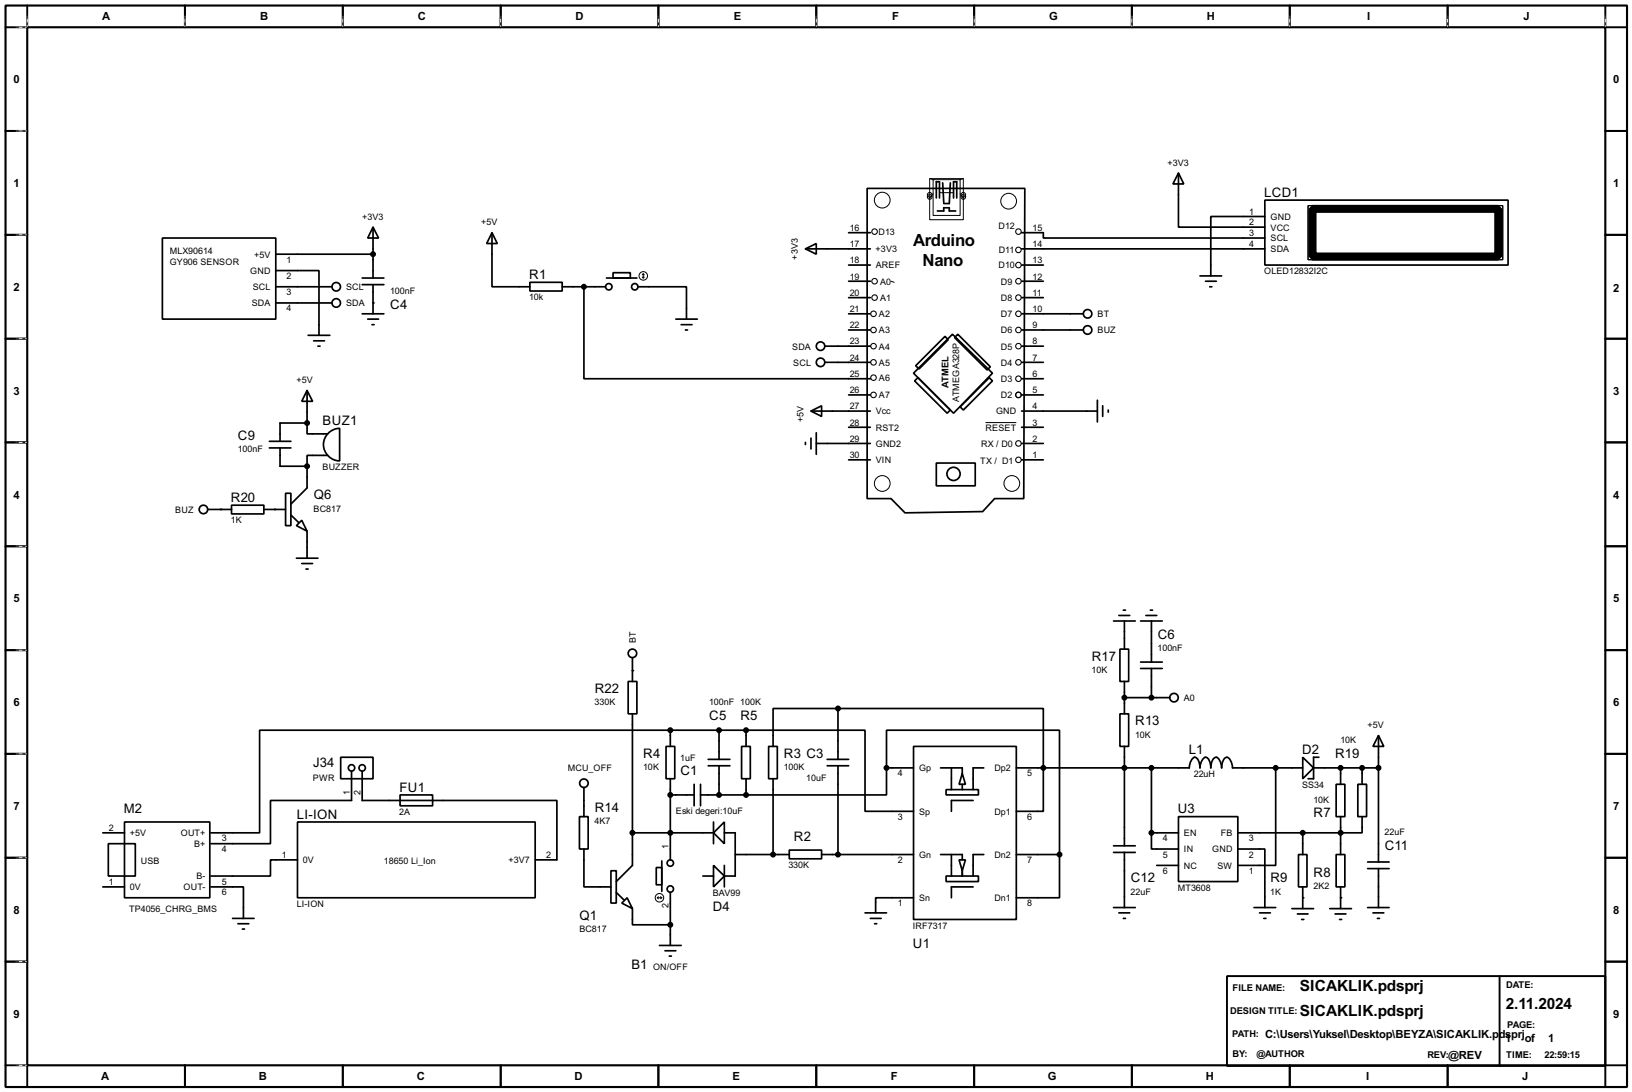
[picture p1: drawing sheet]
<svg xmlns="http://www.w3.org/2000/svg" width="383mm" height="256mm" viewBox="0 0 383 256" stroke-linecap="round" stroke-linejoin="round" font-family="sans-serif">
<path d="M1.3 1.3h381v254h-381zM6.4 6.4h370.8v243.8h-370.8z" fill="none" stroke="#000" stroke-width=".5"/>
<g fill="none" stroke="#000" stroke-width=".45">
<path d="M6.4 1.3v5.1h-5.1M43.5 1.3v5.1M80.6 1.3v5.1M117.7 1.3v5.1M154.7 1.3v5.1M191.8 1.3v5.1M228.9 1.3v5.1M266 1.3v5.1M303.1 1.3v5.1M340.2 1.3v5.1M377.2 1.3v5.1h5.1M1.3 30.8h5.1"/>
<path d="M377.2 30.8h5.1M1.3 55.2h5.1M377.2 55.2h5.1M1.3 79.6h5.1M377.2 79.6h5.1M1.3 103.9h5.1M377.2 103.9h5.1M1.3 128.3h5.1M377.2 128.3h5.1M1.3 152.7h5.1M377.2 152.7h5.1M1.3 177.1h5.1"/>
<path d="M377.2 177.1h5.1M1.3 201.5h5.1M377.2 201.5h5.1M1.3 225.9h5.1M288.3 229.3h88.9v21.1h-88.9zM352.4 229.3v21.1M377.2 225.9h5.1M1.3 250.2h5.1v5.1M43.5 250.2v5.1M80.6 250.2v5.1M117.7 250.2v5.1M154.7 250.2v5.1"/>
<path d="M191.8 250.2v5.1M228.9 250.2v5.1M266 250.2v5.1M303.1 250.2v5.1M340.2 250.2v5.1M382.3 250.2h-5.1v5.1"/>
</g>
<g fill="none" stroke="#fff" stroke-width=".23">
<path d="M3.9 6.4h2.3M6.4 3.9v2.3M43.5 3.9v2.3M80.6 3.9v2.3M117.7 3.9v2.3M154.7 3.9v2.3M191.8 3.9v2.3M228.9 3.9v2.3M266 3.9v2.3M303.1 3.9v2.3M340.2 3.9v2.3M377.2 3.9v2.3"/>
<path d="M3.9 30.8h2.3M3.9 55.2h2.3M3.9 79.6h2.3M3.9 103.9h2.3M3.9 128.3h2.3M3.9 152.7h2.3M3.9 177.1h2.3M3.9 201.5h2.3M3.9 225.9h2.3M3.9 250.2h2.3"/>
</g>
<g fill="none" stroke="#000" stroke-width=".23" stroke-dasharray=".5 1">
<path d="M3.9 6.4h2.3M6.4 3.9v2.3M43.5 3.9v2.3M80.6 3.9v2.3M117.7 3.9v2.3M154.7 3.9v2.3M191.8 3.9v2.3M228.9 3.9v2.3M266 3.9v2.3M303.1 3.9v2.3M340.2 3.9v2.3M377.2 3.9v2.3"/>
<path d="M3.9 30.8h2.3M3.9 55.2h2.3M3.9 79.6h2.3M3.9 103.9h2.3M3.9 128.3h2.3M3.9 152.7h2.3M3.9 177.1h2.3M3.9 201.5h2.3M3.9 225.9h2.3M3.9 250.2h2.3"/>
</g>
<g fill="none" stroke="#000" stroke-width=".4">
<path d="M38.2 55.9h26.6v19.1h-26.6zM64.8 59.7h22.9M87.7 53.4l1.3 2.5h-2.6zM87.7 53.4v11.9M115.6 54.7l1.3 2.5h-2.5zM115.6 54.7v12.7h8.9M189.3 58.5l2.5-1.3v2.5zM189.3 58.5h15.2M199.4 54.7h5.1M203.8 44.3h37l-.2 72.8h-6.9l-2.8 3.1-18.2 .3-3.3-3.4h-5.6zM220 46.5v-3.8h.8v3.8M220.3 49.6h1.5v-.8h1.3v.8h1.5"/>
<path d="M221.5 43l.3 4.6M223.3 43l-.2 4.8h-1.3M224.1 46.5v-3.8h.7v3.8M240.1 54.7h5.1v1.2h52M240.1 58.5h57.1M276.9 40.7l1.3 2.5h-2.6zM276.9 40.7v12.7h20.3M297.2 47h57.2v15.3h-57.2zM297.2 50.9h-12.7v13.9M64.8 63.6h10.2v15.2M64.8 71.2h13.2M64.8 67.4h13.2"/>
<path d="M72.4 78.8h5.1M85.1 73.7h5.1M85.1 66.9h5.1M85.1 65.3h5.1M86.4 75h2.6M87.4 76.3h.5M87.7 66.9v6.8M124.5 66.3h7.6v2.1h-7.6zM132.1 67.4h10.2M137.2 67.4v21.6h67.3M142.5 65.3h7.2M144.1 64.1h4v1.2h-4z"/>
<path d="M149.9 67.4h11.4v7.6M158.8 75h5.1M160.1 76.3h2.5M161.1 77.5h.5M199.4 77.5h5.1M199.4 73.7h5.1M199.4 69.9h5.1M199.4 66.1h5.1M199.4 62.3h5.1M225.1 78.5l7.6 7.7-.7 .7-7.7-7.6zM240.1 77.5h14.5M240.1 73.7h14.5"/>
<path d="M240.1 69.9h5.1M240.1 66.1h5.1M240.1 62.3h5.1M282 64.8h5.1M283.3 66.1h2.5M284.3 67.4h.5M72.2 91.7l1.3 2.6h-2.6zM72.2 99.4v2.5h4.8M72.2 91.7v7.7M72.2 99.4h-6.4v4.3M73.7 80.1h2.6M74.7 81.3h.5"/>
<path d="M190.6 96.6l2.5-1.3v2.5zM190.6 96.6h13.9M193.9 81.3h10.6M193.9 85.1h10.6M199.4 92.8h5.1M214.7 87.7l9.1-9.2 9.4 9.2-9.1 9.4zM214.9 89.5l.8-.8 7.6 7.6-.7 .8zM215.2 85.9l6.9-6.9 .7 .8-6.8 6.9zM225.6 95.6l6.9-6.9 .7 .8-6.8 6.8zM240.1 96.6h17.8M240.1 81.3h5.1M240.1 85.1h5.1"/>
<path d="M240.1 92.8h5.1M240.1 89h5.1M257.9 94v5.1M259.1 95.3v2.5M260.4 96.3v.5M48.8 119.7h5.6M54.4 118.7h7.6v2h-7.6zM62 119.7h5.1M63.3 103.7h5.1M63.3 105.2h5.1M65.8 105.2v4.3h6.4M67.1 115.9h1.3v7.6h-1.3z"/>
<path d="M72.2 109.5v5.1l-3.8 3.8M77 107h-4.8v2.5M77.1 101.8a3.8 3.8 0 0 1 2.7-1.2v7.7a3.8 3.8 0 0 1-3.5-2.4 3.8 3.8 0 0 1 .8-4.1zM189.3 103.9v.5M190.6 102.9v2.6M191.8 104.2h12.7M191.8 101.7v5M199.4 108h5.1M199.4 100.4h5.1M220 108.8h9.2v5.3h-9.2zM240.1 104.2h5.1M240.1 108h5.1"/>
<path d="M240.1 100.4h5.1M68.4 121l1.8 1.7M69.7 123.5l1.2-1.3 1.3 2.6zM69.7 131.1h5M70.9 132.4h2.6M71.9 133.7h.5M72.2 124.8v6.3M148.6 154.5v5.6M261.7 145.9h5.1M262.9 144.6h2.6M263.2 152.5h2v7.6h-2zM264 143.3h.5"/>
<path d="M264.2 145.9v6.6M268 145.9h5.1M268 155.5h5.1M268 157h5.1M269.3 144.6h2.5M270.3 143.3h.5M270.6 145.9v9.6M270.6 157v6.9M80.1 177.9h7.6v5h-7.6zM147.6 160.1h2.1v7.6h-2.1zM148.6 167.7v35.6l-3.8 3.8M156.5 175.3h2.1v7.6h-2.1z"/>
<path d="M157.5 171.5h-96.5v24.1h-11.4M157.5 171.5v3.8M157.5 171.5h17.8M166.4 179.9h5.1M166.4 178.4h5.1M169 171.5v6.9M169 179.9v6.8M174.3 175.3h2v7.6h-2zM175.3 171.5h28v19.1h11.4M175.3 171.5v3.8M180.6 175.3h2.1v7.6h-2.1zM194.4 179.9h5"/>
<path d="M194.4 178.4h5M196.9 166.4h48.3v24.2h-6.4M196.9 166.4h-15.2v8.9M196.9 166.4v12M196.9 179.9v20.8M214.7 175.3h24.1v40.7h-24.1zM263.2 167.7h2v7.6h-2zM264.2 160.1v7.6M264.2 175.3v23.4M264.2 163.9h10.7M306.1 177.9l2.6 2.5-2.6 2.5zM309.9 177.9h-1.2v5h-1.3"/>
<path d="M323.9 172.8l1.3 2.5h-2.6zM323.9 172.8v29.7M24.2 195.6h5.1M25.5 198.2h6.3v7.6h-6.3zM29.3 193.1h20v17.8h-20zM69.9 193.1h55.9v17.8h-55.9zM82.6 181.2v6.8h-19v10.2h-14M85.1 181.2v6.8h45.8v14h-5.1M94 186.7h7.7v2.6h-7.7zM136.2 191.8h2v7.6h-2zM137.2 199.4v8.9h6.4M137.2 185v6.8"/>
<path d="M148.6 195.6h19.1M157.5 182.9v19.1M157.5 186.7h5.6M163.1 184.2v5.1M164.6 186.7h10.7M164.6 184.2v5.1M167.7 193.1v5.1M170.2 193.1v5.1l-2.5-2.6zM170.2 195.6h2.6v10.2h-2.6M175.3 182.9v3.8M181.7 182.9v17.8M185.5 199.7h7.6v2h-7.6z"/>
<path d="M208.3 180.4v-8.9h40.7v29.2M208.3 180.4v6.3h-33M208.3 180.4h6.4M221 180.4h5.1v1.3M222.3 185.5h7.6v1.2h-7.6zM223.6 180.4v5.1M226.1 181.7l.8 2.5h-1.5zM226.1 184.2v1.3M228.7 188h-5.1v2.6M231.2 180.4h-2.5v5.1M238.8 180.4h40.7a2.65 2.65 0 0 1 1.2-2.5 2.27 2.27 0 0 1 1.3 2.5 2.66 2.66 0 0 1 1.3-2.5 2.27 2.27 0 0 1 1.2 2.5 2.24 2.24 0 0 1 1.3-2.5 2.65 2.65 0 0 1 1.3 2.5v-.7a2.01 2.01 0 0 1 1.2-1.8 2.58 2.58 0 0 1 1.3 2.5h16.5M261.7 198.7h5.1"/>
<path d="M270.6 195.6v3.8h6.3M270.6 195.6h6.3M270.6 180.4v15.2M276.9 191.8h14v15.3h-14zM290.9 199.4h6.3v13.8M299.8 180.4v22.9h-8.9M306.1 195.6v5.1M308.7 180.4h15.2M314 184.2h2v7.6h-2zM315 180.4v3.8M315 191.8v8.9M319.1 184.2h2v7.6h-2z"/>
<path d="M320.1 191.8v3.8h-29.2M320.1 180.4v3.8M24.2 208.3h5.1M49.6 208.3h7.6v7.4M54.7 215.7h5M55.9 217h2.6M57 218.2h.5M69.9 202h-6.3v3.8h-14M143.6 204.5h1.2v7.6h-1.2zM144.8 209.6l1.8 1.8M146.1 212.1l1.3-1.2 1.2 2.5zM148.6 213.4v3.8h8.9"/>
<path d="M154.2 203.8h1.3v4h-1.3zM155.5 202.2v7.2M157.5 209.6v12.5M165.2 205.8h2.5M167.7 203.3l2.5 2.5-2.5 2.5zM170.2 203.3v5M172.8 200.7h12.7M193.1 200.7h21.6M203.3 214.4h5M204.5 215.7h2.6M205.5 217h.5M214.7 210.9h-8.9v3.5"/>
<path d="M221 200.7h5.1v1.3M222.3 205.8h7.6v1.3h-7.6zM223.6 200.7v5.1M225.4 202h1.5l-.8 2.5zM226.1 204.5v1.3M228.7 208.3h-5.1v2.6M231.2 200.7h-2.5v5.1M238.8 200.7h10.2M249 200.7v10.2h-10.2M261.7 213.2h5.1M261.7 200.2h5.1M262.9 214.4h2.6"/>
<path d="M264 215.7h.5M264.2 200.2v13M271.8 203.3h5.1M294.7 213.2h5.1M296 214.4h2.5M297 215.7h.5M303.6 213.4h5.1M304.9 214.7h2.5M305.1 200.7h2v7.6h-2zM305.9 216h.5M306.1 208.3v5.1M312.5 213.4h5.1"/>
<path d="M313.7 214.7h2.6M314 200.7h2v7.6h-2zM314.8 216h.5M315 208.3v5.1M321.4 204h5M321.4 202.5h5M321.4 213.2h5M322.6 214.4h2.6M323.7 215.7h.5M323.9 204v9.2M155 222.1h5.1M156.3 223.3h2.5"/>
<path d="M157.3 224.6h.5"/>
<circle cx="79" cy="67.4" r="1"/>
<circle cx="79" cy="71.2" r="1"/>
<circle cx="143" cy="67.4" r=".75"/>
<circle cx="149.1" cy="67.4" r=".75"/>
<circle cx="255.5" cy="73.7" r="1"/>
<circle cx="255.5" cy="77.5" r="1"/>
<circle cx="192.8" cy="85.1" r="1"/>
<circle cx="192.8" cy="81.3" r="1"/>
<circle cx="47.8" cy="119.7" r="1"/>
<circle cx="224" cy="111.3" r="1.55"/>
<circle cx="148.6" cy="153.5" r="1"/>
<circle cx="275.8" cy="163.9" r="1"/>
<circle cx="82.6" cy="180.4" r=".75"/>
<circle cx="85.1" cy="180.4" r=".75"/>
<circle cx="137.2" cy="184" r="1"/>
<circle cx="157.5" cy="202.7" r=".75"/>
<circle cx="157.5" cy="208.8" r=".75"/>
</g>
<g fill="#000">
<circle cx="87.7" cy="71.2" r=".2"/>
<circle cx="51.9" cy="119.7" r=".2"/>
<circle cx="64.6" cy="119.7" r=".2"/>
<circle cx="148.6" cy="157.5" r=".2"/>
<circle cx="169" cy="186.7" r=".2"/>
<circle cx="306.1" cy="210.9" r=".2"/>
<circle cx="315" cy="210.9" r=".2"/>
</g>
<g fill="#000" stroke="#000" stroke-width=".4">
<circle cx="87.6" cy="59.7" r=".5"/>
<circle cx="137.2" cy="67.4" r=".5"/>
<circle cx="72.1" cy="99.4" r=".5"/>
<circle cx="72.1" cy="109.5" r=".5"/>
<circle cx="157.5" cy="171.5" r=".5"/>
<circle cx="168.9" cy="171.5" r=".5"/>
<circle cx="175.3" cy="171.5" r=".5"/>
<circle cx="196.9" cy="166.4" r=".5"/>
<circle cx="264.2" cy="163.9" r=".5"/>
<circle cx="270.5" cy="163.9" r=".5"/>
<circle cx="148.6" cy="195.6" r=".5"/>
<circle cx="157.5" cy="195.6" r=".5"/>
<circle cx="157.5" cy="186.7" r=".5"/>
<circle cx="168.9" cy="186.7" r=".5"/>
<circle cx="175.3" cy="186.7" r=".5"/>
<circle cx="208.3" cy="180.4" r=".5"/>
<circle cx="245.1" cy="180.4" r=".5"/>
<circle cx="264.2" cy="180.4" r=".5"/>
<circle cx="270.5" cy="195.6" r=".5"/>
<circle cx="270.5" cy="180.4" r=".5"/>
<circle cx="299.7" cy="180.4" r=".5"/>
<circle cx="306.1" cy="195.6" r=".5"/>
<circle cx="315" cy="180.4" r=".5"/>
<circle cx="315" cy="195.6" r=".5"/>
<circle cx="320" cy="180.4" r=".5"/>
<circle cx="323.9" cy="180.4" r=".5"/>
<circle cx="157.5" cy="217.2" r=".5"/>
<circle cx="181.6" cy="200.7" r=".5"/>
<circle cx="196.9" cy="200.7" r=".5"/>
<circle cx="248.9" cy="200.7" r=".5"/>
</g>
<g fill="none" stroke="#000" stroke-width=".23">
<path d="M218.5 42h7.9v9.6h-7.9zM218.5 42l.8 .2M219.3 42.2h6.3v8.4h-6.3zM219.3 45.5l-.8 1M220.8 45.3h3.3M225.6 45.5l.8 1M226.4 42l-.8 .2M150.9 65.1l.3 .2M151.2 64.3v1M151.2 64.3l-.3 .3M151.2 64.3l.2 .3M151.4 65.1l-.2 .2"/>
<path d="M209.4 66.1l.7 .2M231.6 99.3h7.2M154.5 210.9h1M154.5 210.9l.2 .2M154.7 210.6l-.2 .3M155.2 210.6l.3 .3M155.5 210.9l-.3 .2"/>
<circle cx="207.3" cy="47" r="1.85"/>
<circle cx="218.4" cy="46.3" r=".55"/>
<circle cx="218.4" cy="45.8" r=".55"/>
<circle cx="226.3" cy="46.3" r=".55"/>
<circle cx="226.3" cy="45.8" r=".55"/>
<circle cx="237" cy="47.3" r="1.85"/>
<circle cx="151.1" cy="64.8" r="1"/>
<circle cx="207.3" cy="113.6" r="1.85"/>
<circle cx="237.7" cy="113.6" r="1.85"/>
<circle cx="154.9" cy="210.9" r="1"/>
</g>
<g fill="none" stroke="#000" stroke-width=".25">
<path d="M307.4 48.3h45.7v12.7h-45.7z"/>
<circle cx="205.5" cy="54.4" r=".65"/>
<circle cx="239.3" cy="54.4" r=".65"/>
<circle cx="239.3" cy="58.7" r=".65"/>
<circle cx="205.2" cy="73.7" r=".65"/>
<circle cx="205.2" cy="77.5" r=".65"/>
<circle cx="205.5" cy="66.1" r=".65"/>
<circle cx="205.5" cy="69.9" r=".65"/>
<circle cx="239.3" cy="62.3" r=".65"/>
<circle cx="239.3" cy="66.1" r=".65"/>
<circle cx="239.3" cy="73.7" r=".65"/>
<circle cx="239.3" cy="69.9" r=".65"/>
<circle cx="239.3" cy="77.5" r=".65"/>
<circle cx="205.2" cy="85.1" r=".65"/>
<circle cx="205.2" cy="92.8" r=".65"/>
<circle cx="205.2" cy="88.7" r=".65"/>
<circle cx="205.2" cy="81.3" r=".65"/>
<circle cx="239.3" cy="81.3" r=".65"/>
<circle cx="239.3" cy="89" r=".65"/>
<circle cx="239.3" cy="85.1" r=".65"/>
<circle cx="239.3" cy="92.8" r=".65"/>
<circle cx="239.3" cy="108" r=".65"/>
<circle cx="239.3" cy="104.2" r=".65"/>
</g>
<path d="M308.4 49.1h43.7v11.2h-43.7z" fill="none" stroke="#000" stroke-width="1.9"/>
<g font-size="4.4">
<text x="214.6" y="57.8">Arduino</text>
<text x="216.8" y="62.4">Nano</text>
</g>
<g font-size="4.1">
<text x="305.4" y="232.9">SICAKLIK.pdsprj</text>
<text x="305.4" y="238.7">SICAKLIK.pdsprj</text>
<text x="353.9" y="236.9">2.11.2024</text>
</g>
<g font-size="3.5">
<text x="297.1" y="46.2">LCD1</text>
<text x="124.4" y="65.5">R1</text>
<text x="91.7" y="72.6">C4</text>
<text x="75.8" y="99.8">BUZ1</text>
<text x="55.9" y="103.3">C9</text>
<text x="54.3" y="117.9">R20</text>
<text x="73.7" y="117.3">Q6</text>
<text x="256.6" y="155.2">R17</text>
<text x="272.1" y="150.1">C6</text>
<text x="139.8" y="162.8">R22</text>
<text x="166.7" y="169.1">C5</text>
<text x="174" y="169.1">R5</text>
<text x="266.8" y="170.4">R13</text>
<text x="151.2" y="178">R4</text>
<text x="184.2" y="178">R3 C3</text>
<text x="279.3" y="177.1">L1</text>
<text x="306" y="177.1">D2</text>
<text x="313.7" y="178">R19</text>
<text x="73.6" y="180.3">J34</text>
<text x="93.9" y="185.9">FU1</text>
<text x="159.9" y="182.1">C1</text>
<text x="29.1" y="191">M2</text>
<text x="139.8" y="190.7">R14</text>
<text x="276.8" y="191">U3</text>
<text x="308.7" y="192">R7</text>
<text x="69.8" y="192.3">LI-ION</text>
<text x="186.6" y="197.6">R2</text>
<text x="325.4" y="199.6">C11</text>
<text x="265.7" y="207.2">C12</text>
<text x="298.5" y="207.2">R9</text>
<text x="308.7" y="206">R8</text>
<text x="167.5" y="213.9">D4</text>
<text x="136.2" y="216.1">Q1</text>
<text x="148.4" y="227.5">B1</text>
<text x="214.5" y="222.8">U1</text>
</g>
<g font-size="3">
<text x="24" y="4.6">A</text>
<text x="61.1" y="4.6">B</text>
<text x="98.2" y="4.6">C</text>
<text x="135.2" y="4.6">D</text>
<text x="172.4" y="4.6">E</text>
<text x="209.6" y="4.6">F</text>
<text x="246.5" y="4.6">G</text>
<text x="283.6" y="4.6">H</text>
<text x="321.2" y="4.6">I</text>
<text x="358" y="4.6">J</text>
<text x="3.2" y="19.5">0</text>
<text x="379.1" y="19.5">0</text>
<text x="3.2" y="44">1</text>
<text x="379.1" y="44">1</text>
<text x="3.2" y="68.4">2</text>
<text x="379.1" y="68.6">2</text>
<text x="3.2" y="92.7">3</text>
<text x="379.1" y="92.7">3</text>
<text x="3.2" y="117.1">4</text>
<text x="379.1" y="117.1">4</text>
<text x="3.2" y="141.5">5</text>
<text x="379.1" y="141.5">5</text>
<text x="3.2" y="165.9">6</text>
<text x="379.1" y="165.9">6</text>
<text x="3.2" y="190.3">7</text>
<text x="379.1" y="190.3">7</text>
<text x="3.2" y="214.7">8</text>
<text x="379.1" y="214.7">8</text>
<text x="3.2" y="239.1">9</text>
<text x="379.1" y="239.1">9</text>
<text x="297.2" y="243.8">C:\Users\Yuksel\Desktop\BEYZA\SICAKLIK.pdsprj</text>
<text x="353.7" y="244.8">1</text>
<text x="358.3" y="244.8">of</text>
<text x="363.8" y="244.8">1</text>
<text x="340.3" y="248.8">@REV</text>
<text x="23.8" y="253.8">A</text>
<text x="60.8" y="253.8">B</text>
<text x="97.9" y="253.8">C</text>
<text x="135" y="253.8">D</text>
<text x="172.1" y="253.8">E</text>
<text x="209.3" y="253.8">F</text>
<text x="246.2" y="253.8">G</text>
<text x="283.3" y="253.8">H</text>
<text x="321" y="253.8">I</text>
<text x="357.7" y="253.8">J</text>
</g>
<g font-size="2.5">
<text x="222.9" y="91.1" transform="rotate(-90 222.9 91.1)">ATMEL</text>
<text x="289.6" y="232.7">FILE NAME:</text>
<text x="353.9" y="232.1">DATE:</text>
<text x="289" y="238.2">DESIGN TITLE:</text>
<text x="289.5" y="243.6">PATH:</text>
<text x="354.1" y="241.5">PAGE:</text>
<text x="289.6" y="248.4">BY:</text>
<text x="295.2" y="248.4">@AUTHOR</text>
<text x="335.4" y="248.6">REV:</text>
<text x="353.9" y="248.6">TIME:</text>
<text x="362.9" y="248.6">22:59:15</text>
</g>
<g font-size="2.4">
<text x="274.4" y="38.9">+3V3</text>
<text x="85.1" y="51.6">+3V3</text>
<text x="113.1" y="52.9">+5V</text>
<text x="234.6" y="53.9">D12</text>
<text x="293.5" y="50.4">1</text>
<text x="293.5" y="52.9">2</text>
<text x="298.5" y="51.6">GND</text>
<text x="39.9" y="59.6">MLX90614</text>
<text x="199.7" y="54.3">16</text>
<text x="199.7" y="58.1">17</text>
<text x="205.8" y="59.3">+3V3</text>
<text x="206.4" y="55.2">D13</text>
<text x="234.7" y="59.5">D11</text>
<text x="242.6" y="58.1">14</text>
<text x="242.6" y="54.3">15</text>
<text x="293.5" y="55.5">3</text>
<text x="293.5" y="58.1">4</text>
<text x="298.5" y="54.2">VCC</text>
<text x="298.5" y="56.7">SCL</text>
<text x="298.5" y="59.3">SDA</text>
<text x="39.9" y="62.2">GY906 SENSOR</text>
<text x="58.8" y="64.3">GND</text>
<text x="59.7" y="60.5">+5V</text>
<text x="67.4" y="61.7">1</text>
<text x="67.4" y="65.6">2</text>
<text x="187.5" y="61" transform="rotate(-90 187.5 61)">+3V3</text>
<text x="199.7" y="61.9">18</text>
<text x="199.7" y="65.6">19</text>
<text x="205.8" y="63.1">AREF</text>
<text x="234.6" y="63.1">D10</text>
<text x="242.6" y="65.6">12</text>
<text x="242.6" y="61.9">13</text>
<text x="297" y="64.5">OLED12832I2C</text>
<text x="59.1" y="72">SDA</text>
<text x="59.4" y="68.1">SCL</text>
<text x="67.4" y="69.4">3</text>
<text x="81.3" y="72">SDA</text>
<text x="81.3" y="68.1">SCL</text>
<text x="91.7" y="69.1">100nF</text>
<text x="124.3" y="70.6">10k</text>
<text x="199.7" y="69.5">20</text>
<text x="206.8" y="70.7">A1</text>
<text x="206.8" y="66.9">A0</text>
<text x="235.2" y="66.9">D9</text>
<text x="235.2" y="70.7">D8</text>
<text x="242.6" y="69.5">11</text>
<text x="67.4" y="73.2">4</text>
<text x="199.7" y="77.1">22</text>
<text x="199.7" y="73.3">21</text>
<text x="206.5" y="74.5">A2</text>
<text x="235.2" y="74.5">D7</text>
<text x="242.6" y="77.1">9</text>
<text x="242.6" y="73.3">10</text>
<text x="257.9" y="74.5">BT</text>
<text x="186.1" y="82.1">SDA</text>
<text x="199.7" y="80.9">23</text>
<text x="206.5" y="82.1">A4</text>
<text x="206.5" y="78.3">A3</text>
<text x="235.2" y="78.3">D6</text>
<text x="235.2" y="82.1">D5</text>
<text x="242.6" y="80.9">8</text>
<text x="257.9" y="78.3">BUZ</text>
<text x="69.7" y="90">+5V</text>
<text x="186.4" y="85.9">SCL</text>
<text x="199.7" y="84.7">24</text>
<text x="199.7" y="88.5">25</text>
<text x="206.5" y="89.5">A6</text>
<text x="206.5" y="85.9">A5</text>
<text x="235.2" y="85.9">D4</text>
<text x="235.2" y="89.8">D3</text>
<text x="242.6" y="88.5">6</text>
<text x="242.6" y="84.7">7</text>
<text x="199.7" y="92.4">26</text>
<text x="206.5" y="93.6">A7</text>
<text x="225.4" y="94.4" transform="rotate(-90 225.4 94.4)">ATMEGA328P</text>
<text x="235.2" y="93.6">D2</text>
<text x="242.6" y="92.4">5</text>
<text x="188.8" y="99.1" transform="rotate(-90 188.8 99.1)">+5V</text>
<text x="199.7" y="96.2">27</text>
<text x="199.7" y="100">28</text>
<text x="205.8" y="97.4">Vcc</text>
<text x="205.8" y="101.2">RST2</text>
<text x="231.6" y="101.2">RESET</text>
<text x="234" y="97.4">GND</text>
<text x="242.6" y="100">3</text>
<text x="242.6" y="96.2">4</text>
<text x="55.9" y="106.2">100nF</text>
<text x="199.7" y="103.8">29</text>
<text x="199.7" y="107.6">30</text>
<text x="205.8" y="105">GND2</text>
<text x="230.5" y="105">RX / D0</text>
<text x="242.6" y="103.8">2</text>
<text x="242.6" y="107.6">1</text>
<text x="75.8" y="110.5">BUZZER</text>
<text x="205.8" y="108.8">VIN</text>
<text x="230.3" y="109.1">TX / D1</text>
<text x="41.2" y="120.5">BUZ</text>
<text x="54.2" y="122.9">1K</text>
<text x="73.7" y="120.2">BC817</text>
<text x="149.4" y="151.1" transform="rotate(-90 149.4 151.1)">BT</text>
<text x="272" y="153">100nF</text>
<text x="256.5" y="158.1">10K</text>
<text x="139.7" y="165.7">330K</text>
<text x="166.6" y="165.7">100nF 100K</text>
<text x="278.2" y="164.7">A0</text>
<text x="266.7" y="173.3">10K</text>
<text x="321.4" y="171">+5V</text>
<text x="159.9" y="178.8">1uF</text>
<text x="315" y="174.6">10K</text>
<text x="73.5" y="183.4">PWR</text>
<text x="133.4" y="181.2">MCU_OFF</text>
<text x="151.1" y="180.9">10K</text>
<text x="184.1" y="180.9">100K</text>
<text x="189.4" y="183.4">10uF</text>
<text x="211" y="182.4">4</text>
<text x="216" y="181.2">Gp</text>
<text x="233.7" y="181.2">Dp2</text>
<text x="241.4" y="182.4">5</text>
<text x="280.5" y="182.6">22uH</text>
<text x="305.9" y="185.1">SS34</text>
<text x="82.2" y="186.6" transform="rotate(-90 82.2 186.6)">1</text>
<text x="84.7" y="186.6" transform="rotate(-90 84.7 186.6)">2</text>
<text x="93.8" y="191.5">2A</text>
<text x="158.8" y="191.3">Eski degeri:10uF</text>
<text x="216" y="191.4">Sp</text>
<text x="233.7" y="191.4">Dp1</text>
<text x="308.6" y="188.5">10K</text>
<text x="25.6" y="195.2">2</text>
<text x="30.5" y="196.4">+5V</text>
<text x="42.5" y="196.4">OUT+</text>
<text x="52.1" y="197.6">3</text>
<text x="139.7" y="193.6">4K7</text>
<text x="211" y="192.6">3</text>
<text x="241.4" y="192.6">6</text>
<text x="273.2" y="197.6">4</text>
<text x="278.2" y="196.4">EN</text>
<text x="286.8" y="196.4">FB</text>
<text x="293.4" y="197.6">3</text>
<text x="325.4" y="196.1">22uF</text>
<text x="33.1" y="202.8">USB</text>
<text x="45.6" y="199">B+</text>
<text x="52.1" y="200.2">4</text>
<text x="66.2" y="201.6">1</text>
<text x="71.2" y="202.8">0V</text>
<text x="90.2" y="202.8">18650 Li_Ion</text>
<text x="119.5" y="202.8">+3V7</text>
<text x="128.3" y="201.6">2</text>
<text x="157.1" y="199.4" transform="rotate(-90 157.1 199.4)">1</text>
<text x="185.3" y="203.9">330K</text>
<text x="211" y="202.7">2</text>
<text x="216" y="201.5">Gn</text>
<text x="233.7" y="201.5">Dn2</text>
<text x="241.4" y="202.7">7</text>
<text x="273.2" y="201.4">5</text>
<text x="278.2" y="200.2">IN</text>
<text x="284.8" y="200.2">GND</text>
<text x="293.4" y="201.4">2</text>
<text x="25.6" y="207.9">1</text>
<text x="30.5" y="209.1">0V</text>
<text x="43.1" y="209.1">OUT-</text>
<text x="46.2" y="206.6">B-</text>
<text x="52.1" y="207.8">5</text>
<text x="273.2" y="205.3">6</text>
<text x="276.7" y="209.3">MT3608</text>
<text x="278.2" y="204.1">NC</text>
<text x="286" y="204.1">SW</text>
<text x="293.4" y="205.3">1</text>
<text x="308.6" y="208.8">2K2</text>
<text x="30.3" y="214.3">TP4056_CHRG_BMS</text>
<text x="52.1" y="210.3">6</text>
<text x="69.7" y="213.1">LI-ION</text>
<text x="157.1" y="213.3" transform="rotate(-90 157.1 213.3)">2</text>
<text x="167.5" y="210.5">BAV99</text>
<text x="211" y="212.9">1</text>
<text x="216" y="211.7">Sn</text>
<text x="233.7" y="211.7">Dn1</text>
<text x="241.4" y="212.9">8</text>
<text x="265.7" y="210.1">22uF</text>
<text x="298.5" y="210.1">1K</text>
<text x="136.1" y="219">BC817</text>
<text x="214.5" y="218.2">IRF7317</text>
<text x="153.4" y="227.9">ON/OFF</text>
</g>
</svg>
